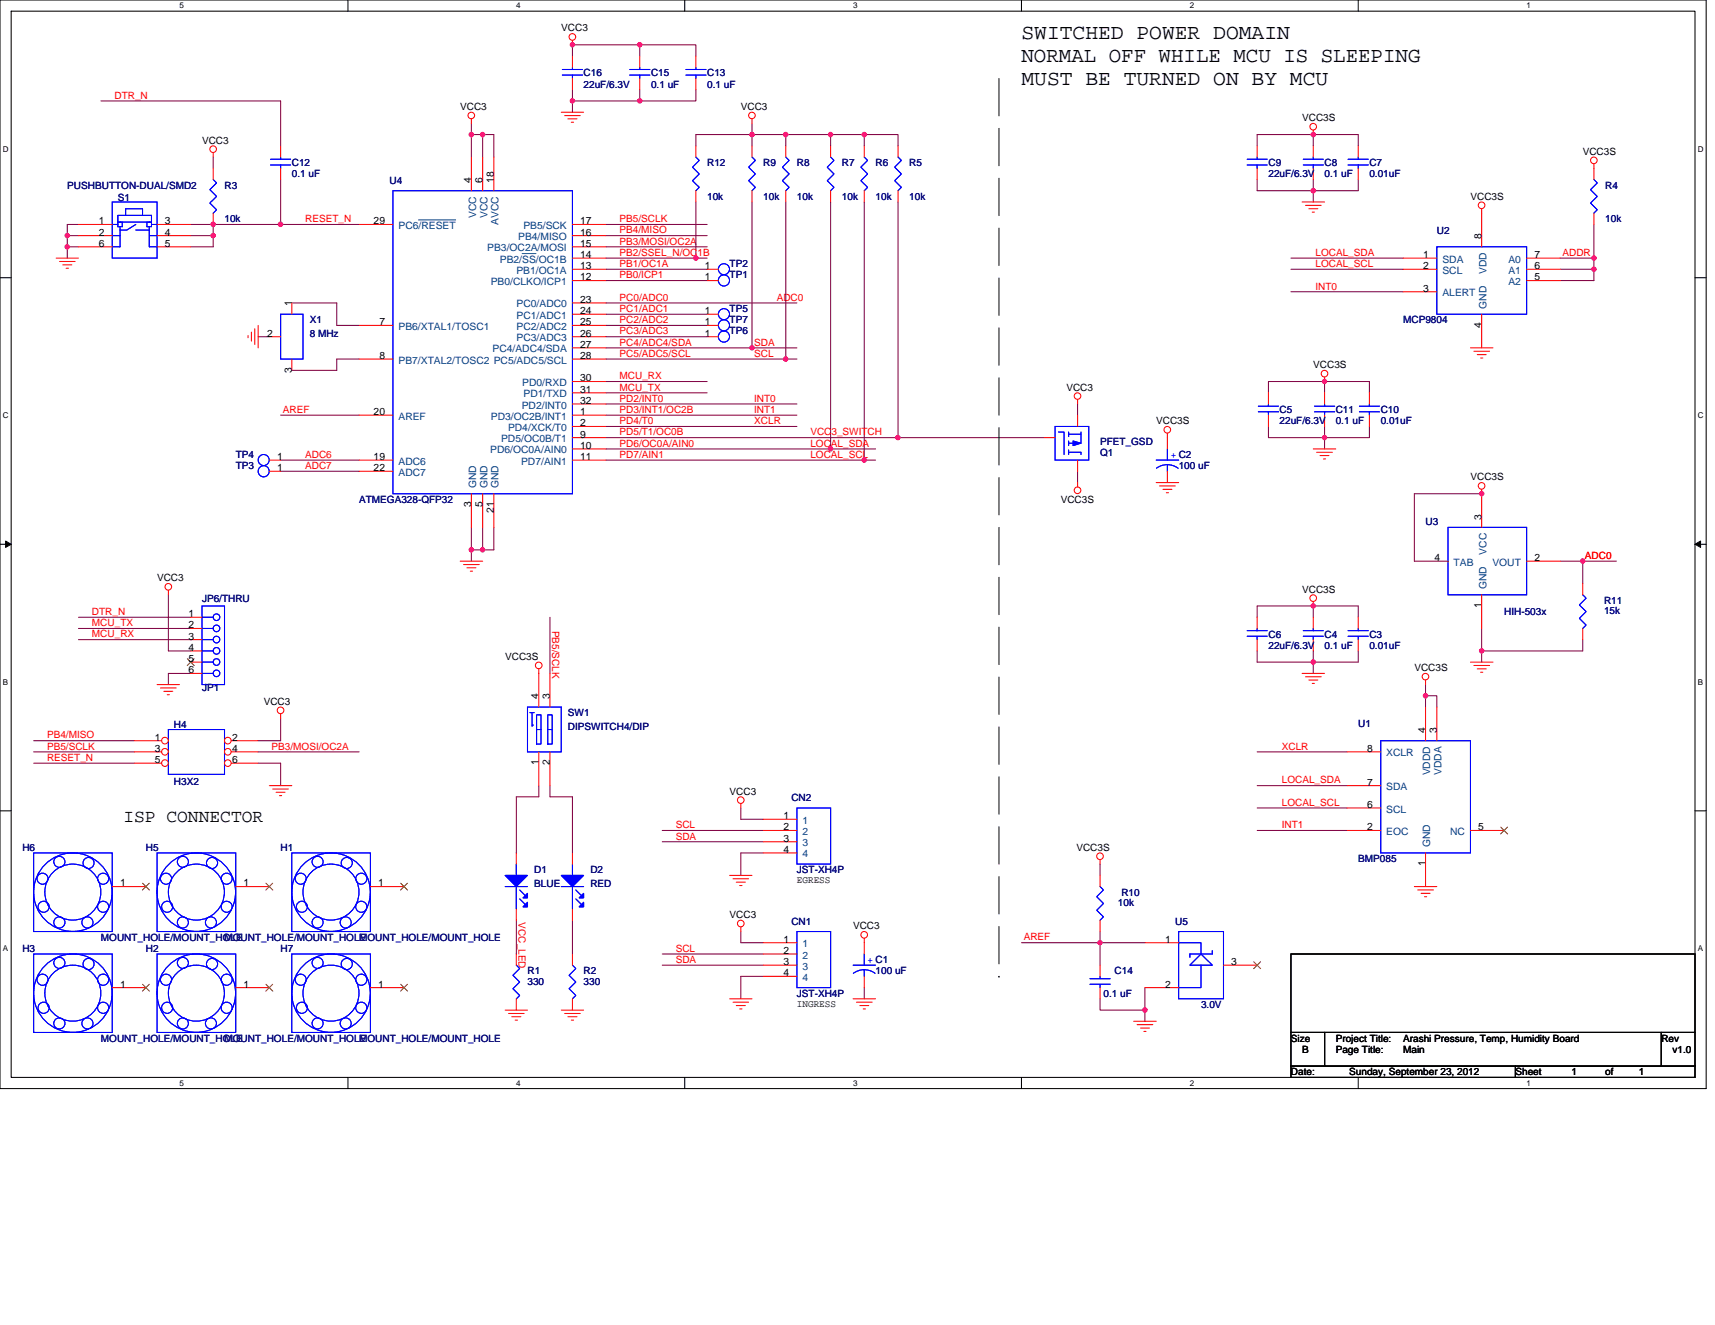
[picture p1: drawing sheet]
<svg xmlns="http://www.w3.org/2000/svg" width="279mm" height="216mm" viewBox="0 0 279 216" stroke-linecap="round" stroke-linejoin="round" font-family="sans-serif">
<path d="M0 0h278v177.4h-278zM1.8 1.8h274.3v173.8h-274.3z" fill="none" stroke="#000" stroke-width=".17"/>
<g fill="#fff">
<path d="M29.3 .2h.7v1.5h-.7z"/>
<path d="M29.3 175.7h.7v1.5h-.7z"/>
</g>
<path d="M56.7 0v1.8M56.7 175.6v1.8" fill="none" stroke="#000" stroke-width=".17"/>
<g fill="#fff">
<path d="M84.1 .2h.7v1.5h-.7z"/>
<path d="M84.1 175.7h.7v1.5h-.7z"/>
</g>
<path d="M111.5 0v1.8M111.5 175.6v1.8" fill="none" stroke="#000" stroke-width=".17"/>
<g fill="#fff">
<path d="M139 .2h.7v1.5h-.7z"/>
<path d="M139 175.7h.7v1.5h-.7z"/>
</g>
<path d="M166.4 0v1.8M166.4 175.6v1.8" fill="none" stroke="#000" stroke-width=".17"/>
<g fill="#fff">
<path d="M193.8 .2h.8v1.5h-.8z"/>
<path d="M193.8 175.7h.8v1.5h-.8z"/>
</g>
<path d="M221.3 0v1.8M221.3 175.6v1.8" fill="none" stroke="#000" stroke-width=".17"/>
<g fill="#fff">
<path d="M248.7 .2h.7v1.5h-.7z"/>
<path d="M248.7 175.7h.7v1.5h-.7z"/>
<path d="M.5 23.5h.9v1.5h-.9z"/>
<path d="M276.6 23.5h1v1.5h-1z"/>
<path d="M.5 67h.9v1.4h-.9z"/>
<path d="M276.6 67h1v1.4h-1z"/>
</g>
<path d="M0 45.3h1.8M276.1 45.3h1.9" fill="none" stroke="#000" stroke-width=".17"/>
<g fill="#fff">
<path d="M.5 110.4h.8v1.5h-.8z"/>
<path d="M276.6 110.4h.9v1.5h-.9z"/>
</g>
<path d="M0 88.7h1.8M276.1 88.7h1.9" fill="none" stroke="#000" stroke-width=".17"/>
<path d="M.9 88.2l.9 .5-.9 .5zM276.1 88.7l1-.5v1z" fill="#000" stroke="#000" stroke-width=".16"/>
<g fill="#fff">
<path d="M.5 153.8h.8v1.5h-.8z"/>
<path d="M276.6 153.8h.9v1.5h-.9z"/>
</g>
<path d="M0 132.1h1.8M276.1 132.1h1.9M210.3 155.4h65.8v12.8h-65.8zM210.3 168.2h5.5v5.5h-5.5zM210.3 173.7h36.6v1.9h-36.6zM215.8 168.2h54.9v5.5h-54.9zM246.9 173.7h29.2v1.9h-29.2zM270.7 168.2h5.4v5.5h-5.4z" fill="none" stroke="#000" stroke-width=".17"/>
<g fill="none" stroke="#800040" stroke-width=".17">
<path d="M16.4 16.4h29.3v7.4M93.3 16.4h10.9M93.3 14.6v1.8M93.3 16.4v1.9M104.2 7.3v1.8M104.2 7.3h9.2v1.8M104.2 7.3h-10.9v1.8M104.2 14.6v1.8M113.4 14.6v1.8h-9.2M11 38.4v1.8M11 38.4h1.8M12.8 36.6h-1.8v1.8"/>
<path d="M31.1 36.6h3.6M31.1 38.4h3.6M34.7 38.4v1.8h-3.6M34.7 25.6v1.8M34.7 36.6v1.8M34.7 36.6h11M45.7 36.6h12.8M45.7 29.3v7.3M76.8 21.9v3.7M76.8 20.1v1.8M76.8 21.9h1.8M78.6 21.9h1.9v3.7"/>
<path d="M78.6 21.9v3.7M98.7 36.6h16.5M98.7 38.4h16.5M113.4 32.9v9.2M122.5 21.9h-9.1v1.9M122.5 21.9v1.9M122.5 32.9v23.8M122.5 20.1v1.8M122.5 21.9h5.5M128 21.9v1.9M128 32.9v25.6M128 21.9h7.3"/>
<path d="M135.3 32.9v40.3h-36.6M140.8 21.9h-5.5v1.9M140.8 21.9v1.9M140.8 32.9v42.1h-42.1M140.8 21.9h5.5v1.9M146.3 32.9v38.4h-47.6M204.8 29.3v1.8h9.2M214 21.9h-9.2v1.9M214 21.9v1.9M214 29.3v1.8M214 31.1v1.8M214 21.9h7.3v1.9"/>
<path d="M221.3 29.3v1.8h-7.3M259.7 36.6v5.5M11 40.2v1.9M11 40.2h1.8M42.1 54.9h1.8M47.5 49.4h7.4v3.6h3.6M58.5 58.5h-3.6v1.8h-7.4M98.7 40.2h16.5M98.7 43.9h16.5M98.7 45.7h16.5M98.7 51.2h16.5M98.7 53h16.5"/>
<path d="M98.7 54.9h16.5M98.7 42.1h14.7M98.7 56.7h23.8M98.7 58.5h29.3M98.7 49.4h31.1M113.4 42.1h1.8M122.5 56.7h7.3M128 58.5h1.8M210.3 42.1h18.3M210.3 43.9h18.3M210.3 47.5h18.3M254.2 42.1h5.5"/>
<path d="M254.2 43.9h5.5M259.7 42.1v1.8M259.7 43.9v1.8h-5.5M45.7 67.6h12.8M45.7 76.8h12.8M45.7 75h12.8M98.7 64h16.5M98.7 67.6h31.1M98.7 69.5h31.1M98.7 65.8h31.1M98.7 62.2h16.5M135.3 73.2h7.3"/>
<path d="M140.8 75h1.8M146.3 71.3h23.8M175.6 65.8v1.8M175.6 76.8v1.8M206.7 69.5v1.8h9.1M215.8 62.2h-9.1v1.8M215.8 62.2v1.8M215.8 69.5v1.8M215.8 71.3v1.9M215.8 62.2h7.3v1.8M223.1 69.5v1.8h-7.3M27.4 96.9v9.2h3.7"/>
<path d="M76.8 85.9v3.7M76.8 89.6v1.8M76.8 89.6h1.8M78.6 85.9v3.7M80.5 85.9v3.7h-1.9M214 98.7h-9.2v1.9M214 98.7v1.9M214 98.7h7.3v1.9M241.4 80.5h-11v10.9h5.5M254.2 91.4h3.7v3.7M257.9 91.4h5.4M12.8 104.2h18.3"/>
<path d="M12.8 102.4h18.3M12.8 100.6h18.3M31.1 109.7h-3.7v1.8M45.7 117v3.7h-3.6M89.6 100.6v9.1M204.8 106.1v1.8h9.2M214 106.1v1.8M214 107.9v1.8M221.3 106.1v1.8h-7.3M232.2 113.4h1.9v1.8M232.2 113.4v1.8M232.2 111.5v1.9"/>
<path d="M241.4 102.4v3.7M241.4 106.1v1.8M257.9 104.2v1.9h-16.5M5.5 124.4h16.4M5.5 122.5h16.4M5.5 120.7h16.4M42.1 122.5h16.4M42.1 124.4h3.6v3.6M87.8 128v1.8h-3.7v9.2M89.6 128v1.8h3.7v9.2M107.9 135.3h16.5M107.9 137.2h16.5"/>
<path d="M120.7 131.7v1.8h3.7M124.4 139h-3.7v3.6M204.8 122.5h14.7M204.8 128h14.7M204.8 131.7h14.7M204.8 135.3h14.7M84.1 149.9v5.5M93.3 149.9v5.5M107.9 155.4h16.5M107.9 157.3h16.5M120.7 151.8v1.8h3.7M124.4 159.1h-3.7v3.7"/>
<path d="M166.4 153.6h12.8M179.2 140.8v1.8M179.2 151.8v1.8M179.2 153.6h7.3M179.2 153.6v3.7M140.8 160.9v1.9M179.2 162.8v1.8h7.3M186.5 160.9v3.7M186.5 164.6v1.8"/>
</g>
<g fill="#f0f" stroke="#f0f" stroke-width=".17">
<circle cx="93.2" cy="7.3" r=".35"/>
<circle cx="93.2" cy="16.4" r=".35"/>
<circle cx="10.9" cy="40.2" r=".36"/>
<circle cx="11" cy="38.4" r=".35"/>
<circle cx="34.7" cy="38.4" r=".35"/>
<circle cx="34.7" cy="36.6" r=".36"/>
<circle cx="45.7" cy="36.6" r=".36"/>
<circle cx="113.4" cy="42" r=".36"/>
<circle cx="146.3" cy="71.3" r=".36"/>
<circle cx="135.3" cy="73.1" r=".36"/>
<circle cx="140.8" cy="75" r=".36"/>
<circle cx="78.6" cy="21.9" r=".36"/>
<circle cx="78.6" cy="89.6" r=".35"/>
<circle cx="122.5" cy="56.7" r=".36"/>
<circle cx="128" cy="58.5" r=".36"/>
<circle cx="122.5" cy="21.9" r=".36"/>
<circle cx="76.8" cy="89.6" r=".36"/>
<circle cx="76.8" cy="21.9" r=".36"/>
<circle cx="259.7" cy="42" r=".36"/>
<circle cx="259.7" cy="43.9" r=".36"/>
<circle cx="214" cy="21.9" r=".36"/>
<circle cx="214" cy="31.1" r=".36"/>
<circle cx="215.8" cy="62.2" r=".35"/>
<circle cx="215.8" cy="71.3" r=".35"/>
<circle cx="241.4" cy="80.4" r=".36"/>
<circle cx="257.8" cy="91.4" r=".36"/>
<circle cx="214" cy="98.7" r=".36"/>
<circle cx="214" cy="107.9" r=".36"/>
<circle cx="232.2" cy="113.4" r=".36"/>
<circle cx="104.2" cy="16.4" r=".36"/>
<circle cx="104.2" cy="7.3" r=".36"/>
<circle cx="241.4" cy="106.1" r=".36"/>
<circle cx="128" cy="21.9" r=".36"/>
<circle cx="135.3" cy="21.9" r=".36"/>
<circle cx="140.8" cy="21.9" r=".36"/>
<circle cx="179.2" cy="153.6" r=".35"/>
<circle cx="186.5" cy="164.6" r=".36"/>
</g>
<g fill="none" stroke="#f00" stroke-width=".17">
<path d="M76.8 19.4v.7M91.4 18.3h3.7M92 18.8h2.5M92.5 19.4h1.5M93.1 19.9h.4M93.3 6.6v.7M122.5 19.4v.7M34.7 24.9v.7M58.5 36.6h5.5M76.8 25.6v5.5M78.6 25.6v5.5M80.5 25.6v5.5"/>
<path d="M93.3 38.4h5.4M93.3 36.6h5.4M212.1 32.9h3.7M212.7 33.5h2.5M213.2 34h1.5M213.8 34.6h.3M214 21.2v.7M241.4 34v.7M259.7 26.7v.7M9.1 42.1h3.7M9.7 42.6h2.5M10.2 43.2h1.5"/>
<path d="M10.8 43.7h.4M40.4 54.7v.3M41 54.1v1.5M41.5 53.6v2.5M42.1 53v3.7M58.5 53h5.5M58.5 58.5h5.5M93.3 53h5.4M93.3 58.5h5.4M93.3 45.7h5.4M93.3 43.9h5.4M93.3 42.1h5.4"/>
<path d="M93.3 40.2h5.4M93.3 49.4h5.4M93.3 51.2h5.4M93.3 54.9h5.4M93.3 56.7h5.4M239.6 56.7h3.6M240.1 57.2h2.6M240.7 57.8h1.4M241.2 58.3h.4M58.5 67.6h5.5M58.5 75h5.5M58.5 76.8h5.5"/>
<path d="M93.3 67.6h5.4M93.3 69.5h5.4M93.3 71.3h5.4M93.3 73.2h5.4M93.3 75h5.4M93.3 62.2h5.4M93.3 64h5.4M93.3 65.8h5.4M175.6 65.1v.7M175.6 78.6v.8M188.4 78.6h3.6M188.9 79.2h2.6"/>
<path d="M189.5 79.7h1.4M190.2 70.6v.7M214 73.2h3.6M214.5 73.7h2.6M215.1 74.2h1.4M215.6 74.8h.4M215.8 61.4v.8M241.4 79.7v.8M27.4 96.2v.7M75 91.4h3.6M75.5 92h2.6M76.1 92.5h1.4"/>
<path d="M76.6 93.1h.4M76.8 80.5v5.4M78.6 80.5v5.4M80.5 80.5v5.4M190 80.3h.4M214 98v.7M25.6 111.5h3.7M26.1 112.1h2.6M26.7 112.6h1.5M27.2 113.2h.4M45.7 116.3v.7M87.8 109v.7"/>
<path d="M212.1 109.7h3.7M212.7 110.3h2.5M213.2 110.8h1.5M213.8 111.4h.3M232.2 110.8v.7M239.6 107.9h3.6M240.1 108.4h2.6M240.7 109h1.4M241.2 109.5h.4M43.9 128h3.6M44.4 128.6h2.6M45 129.1h1.4"/>
<path d="M45.5 129.6h.4M120.7 130.9v.8M93.3 155.4v1.9M118.9 142.6h3.6M119.4 143.2h2.6M120 143.7h1.4M120.5 144.3h.4M120.7 151v.8M124.4 153.6h5.4M124.4 155.4h5.4M124.4 157.3h5.4M124.4 159.1h5.4"/>
<path d="M140.8 152.9v.7M179.2 140.1v.7M230.4 144.5h3.7M231 145h2.5M231.5 145.6h1.5M232.1 146.1h.3M82.3 164.6h3.6M82.8 165.1h2.6M83.4 165.7h1.5M83.9 166.2h.4M91.4 164.6h3.7M92 165.1h2.5"/>
<path d="M92.5 165.7h1.5M93.1 166.2h.4M93.3 162.8v1.8M118.9 162.8h3.6M119.4 163.3h2.6M120 163.9h1.4M120.5 164.4h.4M139 162.8h3.6M139.5 163.3h2.6M140.1 163.9h1.4M140.6 164.4h.4M184.7 166.4h3.7"/>
<path d="M185.3 167h2.5M185.8 167.5h1.5M186.4 168.1h.3"/>
<circle cx="76.8" cy="18.8" r=".54"/>
<circle cx="93.2" cy="6" r=".54"/>
<circle cx="122.5" cy="18.8" r=".54"/>
<circle cx="34.7" cy="24.3" r=".54"/>
<circle cx="213.9" cy="20.6" r=".54"/>
<circle cx="241.4" cy="33.5" r=".54"/>
<circle cx="259.7" cy="26.1" r=".54"/>
<circle cx="175.5" cy="79.9" r=".54"/>
<circle cx="175.5" cy="64.5" r=".54"/>
<circle cx="190.2" cy="70" r=".54"/>
<circle cx="215.8" cy="60.9" r=".54"/>
<circle cx="241.4" cy="79.2" r=".54"/>
<circle cx="27.4" cy="95.6" r=".54"/>
<circle cx="213.9" cy="97.5" r=".54"/>
<circle cx="45.7" cy="115.7" r=".54"/>
<circle cx="87.8" cy="108.4" r=".54"/>
<circle cx="232.2" cy="110.3" r=".54"/>
<circle cx="120.7" cy="130.4" r=".54"/>
<circle cx="179.2" cy="139.5" r=".54"/>
<circle cx="120.7" cy="150.5" r=".54"/>
<circle cx="140.8" cy="152.3" r=".54"/>
</g>
<path d="M162.8 12.8v146.3M162.8 159.1h.1" fill="none" stroke="#000" stroke-width=".16" stroke-dasharray="6.1 2"/>
<path d="M64 31.1h29.3v49.4h-29.3zM27.4 118.9h9.2v7.3h-9.2zM93.3 157.3l.5 .5-1.1 1.1 1.1 1.1-1.1 1.1 1.1 1.1-.5 .6M129.8 151.8h5.5v9.1h-5.5z" fill="none" stroke="#00f" stroke-width=".17"/>
<path d="M68.2 35.8h6M85.1 41.3h2.2" fill="none" stroke="#004080" stroke-width=".16"/>
<circle cx="26.9" cy="120.7" r=".54" fill="#fff" stroke="#f00" stroke-width=".17"/>
<path d="M21.9 120.7h4.4" fill="none" stroke="#f00" stroke-width=".17"/>
<circle cx="37.1" cy="120.7" r=".54" fill="#fff" stroke="#f00" stroke-width=".17"/>
<path d="M37.7 120.7h4.4" fill="none" stroke="#f00" stroke-width=".17"/>
<circle cx="26.9" cy="122.5" r=".54" fill="#fff" stroke="#f00" stroke-width=".17"/>
<path d="M21.9 122.5h4.4" fill="none" stroke="#f00" stroke-width=".17"/>
<circle cx="37.1" cy="122.5" r=".54" fill="#fff" stroke="#f00" stroke-width=".17"/>
<path d="M37.7 122.5h4.4" fill="none" stroke="#f00" stroke-width=".17"/>
<circle cx="26.9" cy="124.3" r=".54" fill="#fff" stroke="#f00" stroke-width=".17"/>
<path d="M21.9 124.4h4.4" fill="none" stroke="#f00" stroke-width=".17"/>
<circle cx="37.1" cy="124.3" r=".54" fill="#fff" stroke="#f00" stroke-width=".17"/>
<g fill="none" stroke="#f00" stroke-width=".17">
<path d="M93.3 9.1v1.9M93.3 12.8v1.8M104.2 9.1v1.9M104.2 12.8v1.8M113.4 9.1v1.9M113.4 12.8v1.8M12.8 36.6h5.5M12.8 38.4h5.5M25.6 36.6h5.5M25.6 38.4h5.5M34.7 27.4v1.9M34.7 34.7v1.9"/>
<path d="M45.7 23.8v1.8M45.7 27.4v1.9M113.4 23.8v1.8M113.4 31.1v1.8M122.5 23.8v1.8M122.5 31.1v1.8M128 23.8v1.8M128 31.1v1.8M135.3 23.8v1.8M135.3 31.1v1.8M140.8 23.8v1.8M140.8 31.1v1.8"/>
<path d="M146.3 23.8v1.8M146.3 31.1v1.8M204.8 23.8v1.8M204.8 27.4v1.9M214 23.8v1.8M214 27.4v1.9M221.3 23.8v1.8M221.3 27.4v1.9M241.4 34.7v5.5M259.7 27.4v1.9M259.7 34.7v1.9M12.8 40.2h5.5"/>
<path d="M25.6 40.2h5.5M43.9 54.9h1.8M47.5 49.4v1.8M47.5 58.5v1.8M115.2 45.7h1.8M115.2 51.2h1.8M115.2 53h1.8M115.2 54.9h1.8M115.2 43.9h1.8M228.6 42.1h5.5M228.6 43.9h5.5M228.6 47.5h5.5"/>
<path d="M241.4 51.2v5.5M248.7 45.7h5.5M248.7 42.1h5.5M248.7 43.9h5.5M43.9 75h1.8M43.9 76.8h1.8M170.1 71.3h1.8M175.6 67.6v1.9M175.6 75v1.8M190.2 71.3v1.9M190.2 76.8v1.8M206.7 64v1.8"/>
<path d="M206.7 67.6v1.9M215.8 64v1.8M215.8 67.6v1.9M223.1 64v1.8M223.1 67.6v1.9M235.9 91.4h.1M241.4 80.5v5.4M241.4 96.9v5.5M248.7 91.4h5.5M257.9 95.1v1.8M31.1 104.2h1.8M31.1 102.4h1.8"/>
<path d="M31.1 100.6h1.8M31.1 106.1h1.8M31.1 107.9h1.8M31.1 109.7h1.8M87.8 109.7v5.5M89.6 109.7v5.5M204.8 100.6v1.8M204.8 104.2v1.9M214 100.6v1.8M214 104.2v1.9M221.3 100.6v1.8M221.3 104.2v1.9"/>
<path d="M232.2 115.2v5.5M234.1 115.2v5.5M257.9 102.4v1.8M37.7 124.4h4.4M84.1 139v1.8M87.8 122.5v5.5M89.6 122.5v5.5M93.3 139v1.8M124.4 135.3h5.4M124.4 133.5h5.4M124.4 137.2h5.4M124.4 139h5.4"/>
<path d="M219.5 135.3h5.4M219.5 131.7h5.4M219.5 128h5.4M219.5 122.5h5.4M232.2 139v5.5M239.6 135.3h5.4M18.3 144.5h5.5M38.4 144.5h5.5M60.3 144.5h5.5M84.1 148.1v1.8M84.1 155.4v1.9M93.3 148.1v1.8"/>
<path d="M140.8 153.6v1.8M140.8 159.1v1.8M179.2 142.6v1.9M179.2 149.9v1.9M179.2 157.3v1.8M186.5 153.6h5.5M199.3 157.3h5.5M18.3 160.9h5.5M38.4 160.9h5.5M60.3 160.9h5.5M84.1 162.8v1.8M179.2 160.9v1.9"/>
<path d="M186.5 160.9h5.5"/>
</g>
<g fill="none" stroke="#00f" stroke-width=".17">
<path d="M91.6 12.2h3.3M91.6 11.3h3.3M93.3 11v.3M93.3 12.2v.6M102.6 12.2h3.3M102.6 11.3h3.3M104.2 11v.3M104.2 12.2v.6M111.7 12.2h3.3M111.7 11.3h3.3M113.4 11v.3M113.4 12.2v.6"/>
<path d="M18.3 36.6h.9M18.3 32.9h7.3v9.2h-7.3zM18.3 38.4h1.3M19.2 36.2v-1.1h5.5v1.1M19.2 36.2h5.5M19.2 36.6v.3h.4M19.2 36.2h.7v.7h-.3M19.2 36.2v.4M19.6 36.9v.6M19.6 37.5v2.7h-1.3M20.5 35.1v-1.1h2.7v1.1M22.1 37.5h2.2"/>
<path d="M22.1 36.6l-1.4 .9h-1.1M24.3 36.9v.6M24.3 38.4h1.3M24.3 37.5v2.7h1.3M24.7 36.6v.3h-.4M24.7 36.2v.4M24.7 36.6h.9M24.7 36.2h-.8v.7h.4M34.7 29.3l.6 .5-1.1 1.1 1.1 1.1-1.1 1.1 1.1 1.1-.6 .5M44.1 26.9h3.2M44.1 26h3.2M45.7 25.6v.4"/>
<path d="M45.7 26.9v.5M113.4 25.6l.5 .5-1.1 1.1 1.1 1.1-1.1 1.1 1.1 1.1-.5 .6M122.5 25.6l.6 .5-1.1 1.1 1.1 1.1-1.1 1.1 1.1 1.1-.6 .6M128 25.6l.6 .5-1.1 1.1 1.1 1.1-1.1 1.1 1.1 1.1-.6 .6M135.3 25.6l.6 .5-1.1 1.1 1.1 1.1-1.1 1.1 1.1 1.1-.6 .6M140.8 25.6l.6 .5-1.1 1.1 1.1 1.1-1.1 1.1 1.1 1.1-.6 .6M146.3 25.6l.6 .5-1.1 1.1 1.1 1.1-1.1 1.1 1.1 1.1-.6 .6M203.2 26.9h3.3M203.2 26h3.3M204.8 25.6v.4M204.8 26.9v.5M212.3 26.9h3.3"/>
<path d="M212.3 26h3.3M214 25.6v.4M214 26.9v.5M219.6 26.9h3.3M219.6 26h3.3M221.3 25.6v.4M221.3 26.9v.5M259.7 29.3l.5 .5-1.1 1.1 1.1 1.1-1.1 1.1 1.1 1.1-.5 .5M45.7 51.2h3.7v7.3h-3.7zM234.1 40.2h14.6v11h-14.6zM171.9 69.5h5.5v5.5h-5.5zM172.4 70.4h1v3.7"/>
<path d="M174.1 72.2h1.1M174.1 70.4v.7M174.1 70.8h2M174.1 71.9v.7M174.1 73.3v.8M174.1 73.7h2v.4M176.1 70.4v1.8M188.4 75h3.6M188.4 76.3a2.93 2.93 0 0 1 3.5 0M190.2 75.7v1.1M190.2 73.2v1.8M205 67.1h3.3"/>
<path d="M205 66.2h3.3M206.7 65.8v.4M206.7 67.1v.5M214.1 67.1h3.3M214.1 66.2h3.3M215.8 65.8v.4M215.8 67.1v.5M221.5 67.1h3.2M221.5 66.2h3.2M223.1 65.8v.4M223.1 67.1v.5M32.9 98.7h3.7v12.8h-3.7z"/>
<path d="M235.9 85.9h12.8v11h-12.8zM257.9 96.9l.5 .6-1.1 1.1 1.1 1.1-1.1 1.1 1.1 1.1-.5 .5M32.9 100.6h1.8M32.9 107.9h1.8M32.9 109.7h1.8M32.9 106.1h1.8M32.9 104.2h1.8M32.9 102.4h1.8M85.9 115.2h5.5v7.3h-5.5zM86.3 116.1h.7M86.7 116.1v2.2l.2-.2M87.4 116.5h.7v4.7h-.7z"/>
<path d="M87.4 118.9h.7M89.2 116.5h.8v4.7h-.8zM89.2 118.9h.8M203.2 103.7h3.3M203.2 102.8h3.3M204.8 102.4v.4M204.8 103.7v.5M212.3 103.7h3.3M212.3 102.8h3.3M214 102.4v.4M214 103.7v.5M219.6 103.7h3.3"/>
<path d="M219.6 102.8h3.3M221.3 102.4v.4M221.3 103.7v.5M5.5 139h12.8v12.8h-12.8zM25.6 139h12.8v12.8h-12.8zM47.5 139h12.8v12.8h-12.8zM129.8 131.7h5.5v9.1h-5.5zM224.9 120.7h14.7v18.3h-14.7zM5.5 155.4h12.8v12.8h-12.8zM25.6 155.4h12.8v12.8h-12.8zM47.5 155.4h12.8v12.8h-12.8zM82.3 144.5h3.6"/>
<path d="M84.1 140.8v1.8M84.1 144.5v3.6M84.1 157.3l.6 .5-1.1 1.1 1.1 1.1-1.1 1.1 1.1 1.1-.6 .6M84.7 145l.9 .9M84.7 146.5l.9 .9M91.4 144.5h3.7M93.3 140.8v1.8M93.3 144.5v3.6M93.8 145l.9 .9M93.8 146.5l.9 .9M139 157.3h3.6M139 158.6l1-.5 .8-.1 1.1 .2 .7 .4"/>
<path d="M140.8 158v1.1M140.8 155.4v1.9M177.6 159.5h3.3M179.2 144.5l.6 .5-1.1 1.1 1.1 1.1-1.1 1.1 1.1 1.1-.6 .5M179.2 159.1v.4M192 151.8h7.3v11h-7.3zM192 153.6h3.7v1.8M193.8 157.3l1.9-1.9 1.8 1.9zM193.8 155.4h.1M193.8 155.4v.6M195.7 157.3v3.6h-3.7M197.5 154.9v.5h-3.7"/>
<path d="M177.6 160.4h3.3M179.2 160.4v.5"/>
<circle cx="117.9" cy="54.8" r=".91"/>
<circle cx="117.9" cy="45.7" r=".91"/>
<circle cx="117.9" cy="43.9" r=".9"/>
<circle cx="117.9" cy="53" r=".9"/>
<circle cx="117.9" cy="51.2" r=".9"/>
<circle cx="43" cy="76.8" r=".9"/>
<circle cx="43" cy="75" r=".9"/>
<circle cx="35.3" cy="109.7" r=".54"/>
<circle cx="35.3" cy="100.6" r=".54"/>
<circle cx="35.3" cy="107.9" r=".54"/>
<circle cx="35.3" cy="106.1" r=".54"/>
<circle cx="35.3" cy="104.2" r=".54"/>
<circle cx="35.3" cy="102.4" r=".54"/>
<circle cx="6.9" cy="159.6" r=".9"/>
<circle cx="6.9" cy="143.2" r=".9"/>
<circle cx="7.1" cy="147.8" r=".9"/>
<circle cx="9.7" cy="150.3" r=".91"/>
<circle cx="9.7" cy="140.4" r=".9"/>
<circle cx="9.7" cy="156.9" r=".9"/>
<circle cx="11.9" cy="145.4" r="4.6"/>
<circle cx="11.9" cy="145.4" r="6.4"/>
<circle cx="14.2" cy="150.3" r=".91"/>
<circle cx="14.4" cy="157.1" r=".9"/>
<circle cx="14.4" cy="140.6" r=".9"/>
<circle cx="16.8" cy="159.6" r=".91"/>
<circle cx="16.8" cy="143.2" r=".9"/>
<circle cx="16.8" cy="147.8" r=".9"/>
<circle cx="27.1" cy="159.6" r=".91"/>
<circle cx="27.1" cy="143.2" r=".9"/>
<circle cx="27.2" cy="147.7" r=".9"/>
<circle cx="29.8" cy="150.3" r=".9"/>
<circle cx="29.8" cy="140.4" r=".9"/>
<circle cx="29.8" cy="156.9" r=".9"/>
<circle cx="32" cy="145.4" r="6.4"/>
<circle cx="32" cy="145.4" r="4.6"/>
<circle cx="34.4" cy="150.3" r=".9"/>
<circle cx="34.5" cy="157.1" r=".91"/>
<circle cx="34.5" cy="140.6" r=".9"/>
<circle cx="36.9" cy="159.6" r=".9"/>
<circle cx="36.9" cy="147.7" r=".9"/>
<circle cx="36.9" cy="143.2" r=".9"/>
<circle cx="49" cy="159.6" r=".9"/>
<circle cx="49" cy="143.2" r=".9"/>
<circle cx="49.2" cy="147.7" r=".9"/>
<circle cx="51.7" cy="150.3" r=".9"/>
<circle cx="51.7" cy="140.4" r=".9"/>
<circle cx="51.7" cy="156.9" r=".9"/>
<circle cx="53.9" cy="145.4" r="4.6"/>
<circle cx="53.9" cy="145.4" r="6.4"/>
<circle cx="56.3" cy="150.3" r=".9"/>
<circle cx="56.5" cy="157.1" r=".91"/>
<circle cx="56.5" cy="140.6" r=".9"/>
<circle cx="58.9" cy="159.6" r=".91"/>
<circle cx="58.9" cy="147.8" r=".9"/>
<circle cx="58.9" cy="143.2" r=".9"/>
<circle cx="7.1" cy="164.2" r=".91"/>
<circle cx="9.7" cy="166.8" r=".9"/>
<circle cx="11.9" cy="161.8" r="4.6"/>
<circle cx="11.9" cy="161.8" r="6.4"/>
<circle cx="14.3" cy="166.8" r=".9"/>
<circle cx="16.8" cy="164.2" r=".91"/>
<circle cx="27.2" cy="164.2" r=".9"/>
<circle cx="29.8" cy="166.8" r=".9"/>
<circle cx="32" cy="161.8" r="6.4"/>
<circle cx="32" cy="161.8" r="4.6"/>
<circle cx="34.4" cy="166.8" r=".9"/>
<circle cx="36.9" cy="164.2" r=".9"/>
<circle cx="49.2" cy="164.2" r=".9"/>
<circle cx="51.7" cy="166.8" r=".9"/>
<circle cx="53.9" cy="161.8" r="4.6"/>
<circle cx="53.9" cy="161.8" r="6.4"/>
<circle cx="56.3" cy="166.8" r=".9"/>
<circle cx="58.9" cy="164.2" r=".91"/>
</g>
<g fill="none" stroke="#804000" stroke-width=".16">
<path d="M30.5 107.3l1.1 1.2M31.6 107.3l-1.1 1.2M244.5 134.8l1.1 1.1M245.6 134.8l-1.1 1.1M23.2 143.9l1.1 1.1M24.3 143.9l-1.1 1.1M43.3 143.9l1.1 1.1M44.4 143.9l-1.1 1.1M65.3 143.9l1.1 1.1M66.4 143.9l-1.1 1.1M204.3 156.7l1.1 1.1M205.4 156.7l-1.2 1.1"/>
<path d="M23.2 160.4l1.1 1.1M24.3 160.4l-1.1 1.1M43.3 160.4l1.1 1.1M44.4 160.4l-1.1 1.1M65.3 160.4l1.1 1.1M66.4 160.4l-1.1 1.1"/>
</g>
<g fill="#00f" stroke="#00f" stroke-width=".17">
<path d="M174.8 71.9l1.3 .3-1.3 .4z" fill-rule="evenodd"/>
<path d="M174.8 71.9l1.3 .3-1.3 .4z" fill-rule="evenodd"/>
<path d="M82.3 142.6h3.6l-1.8 1.9z" fill-rule="evenodd"/>
<path d="M85.9 145.6v.7h-.7z" fill-rule="evenodd"/>
<path d="M85.9 147v.8h-.7z" fill-rule="evenodd"/>
<path d="M82.3 142.6h3.6l-1.8 1.9z" fill-rule="evenodd"/>
<path d="M85.9 145.6v.7h-.7z" fill-rule="evenodd"/>
<path d="M85.9 147v.8h-.7z" fill-rule="evenodd"/>
<path d="M91.4 142.6h3.7l-1.8 1.9z" fill-rule="evenodd"/>
<path d="M95.1 145.6v.7h-.7z" fill-rule="evenodd"/>
<path d="M95.1 147v.8h-.7z" fill-rule="evenodd"/>
<path d="M91.4 142.6h3.7l-1.8 1.9z" fill-rule="evenodd"/>
<path d="M95.1 145.6v.7h-.7z" fill-rule="evenodd"/>
<path d="M95.1 147v.8h-.7z" fill-rule="evenodd"/>
</g>
<g fill="#f0f" stroke="#f0f" stroke-width=".17">
<circle cx="93.2" cy="7.3" r=".35"/>
<circle cx="93.2" cy="16.4" r=".35"/>
<circle cx="10.9" cy="40.2" r=".36"/>
<circle cx="11" cy="38.4" r=".35"/>
<circle cx="34.7" cy="38.4" r=".35"/>
<circle cx="34.7" cy="36.6" r=".36"/>
<circle cx="45.7" cy="36.6" r=".36"/>
<circle cx="113.4" cy="42" r=".36"/>
<circle cx="146.3" cy="71.3" r=".36"/>
<circle cx="135.3" cy="73.1" r=".36"/>
<circle cx="140.8" cy="75" r=".36"/>
<circle cx="78.6" cy="21.9" r=".36"/>
<circle cx="78.6" cy="89.6" r=".35"/>
<circle cx="122.5" cy="56.7" r=".36"/>
<circle cx="128" cy="58.5" r=".36"/>
<circle cx="122.5" cy="21.9" r=".36"/>
<circle cx="76.8" cy="89.6" r=".36"/>
<circle cx="76.8" cy="21.9" r=".36"/>
<circle cx="259.7" cy="42" r=".36"/>
<circle cx="259.7" cy="43.9" r=".36"/>
<circle cx="214" cy="21.9" r=".36"/>
<circle cx="214" cy="31.1" r=".36"/>
<circle cx="215.8" cy="62.2" r=".35"/>
<circle cx="215.8" cy="71.3" r=".35"/>
<circle cx="241.4" cy="80.4" r=".36"/>
<circle cx="257.8" cy="91.4" r=".36"/>
<circle cx="214" cy="98.7" r=".36"/>
<circle cx="214" cy="107.9" r=".36"/>
<circle cx="232.2" cy="113.4" r=".36"/>
<circle cx="104.2" cy="16.4" r=".36"/>
<circle cx="104.2" cy="7.3" r=".36"/>
<circle cx="241.4" cy="106.1" r=".36"/>
<circle cx="128" cy="21.9" r=".36"/>
<circle cx="135.3" cy="21.9" r=".36"/>
<circle cx="140.8" cy="21.9" r=".36"/>
<circle cx="179.2" cy="153.6" r=".35"/>
<circle cx="186.5" cy="164.6" r=".36"/>
</g>
<g font-size="3.5">
<text x="166.4" y="6.4">SWITCHED POWER DOMAIN</text>
<text x="166.4" y="10.1">NORMAL OFF WHILE MCU IS SLEEPING</text>
<text x="166.4" y="13.9">MUST BE TURNED ON BY MCU</text>
</g>
<text font-size="2.9" x="20.1" y="134">ISP CONNECTOR</text>
<g font-size="1.7">
<text x="76.8" y="29.8" transform="rotate(-90 76.8 29.8)">4</text>
<text x="78.6" y="29.8" transform="rotate(-90 78.6 29.8)">6</text>
<text x="80.4" y="29.8" transform="rotate(-90 80.4 29.8)">18</text>
<text x="16.1" y="36.6">1</text>
<text x="16.1" y="38.4">2</text>
<text x="16.1" y="40.2">6</text>
<text x="26.9" y="36.6">3</text>
<text x="26.9" y="38.4">4</text>
<text x="26.9" y="40.2">5</text>
<text x="60.9" y="36.6">29</text>
<text x="94.5" y="36.6">17</text>
<text x="94.5" y="40.2">15</text>
<text x="94.5" y="38.4">16</text>
<text x="241.4" y="38.9" transform="rotate(-90 241.4 38.9)">8</text>
<text x="94.5" y="45.7">12</text>
<text x="94.5" y="43.9">13</text>
<text x="94.5" y="42">14</text>
<text x="114.8" y="45.7">1</text>
<text x="114.8" y="43.9">1</text>
<text x="231.9" y="42">1</text>
<text x="231.9" y="43.9">2</text>
<text x="231.9" y="47.5">3</text>
<text x="250" y="45.7">5</text>
<text x="250" y="43.9">6</text>
<text x="250" y="42">7</text>
<text x="47.5" y="49.9" transform="rotate(-90 47.5 49.9)">1</text>
<text x="61.8" y="53">7</text>
<text x="94.5" y="49.3">23</text>
<text x="94.5" y="51.2">24</text>
<text x="94.5" y="53">25</text>
<text x="114.8" y="51.2">1</text>
<text x="114.8" y="53">1</text>
<text x="241.4" y="53.4" transform="rotate(-90 241.4 53.4)">4</text>
<text x="43.5" y="54.8">2</text>
<text x="61.8" y="58.5">8</text>
<text x="94.5" y="58.5">28</text>
<text x="94.5" y="54.8">26</text>
<text x="94.5" y="56.7">27</text>
<text x="114.8" y="54.8">1</text>
<text x="47.5" y="60.7" transform="rotate(-90 47.5 60.7)">3</text>
<text x="94.5" y="65.8">32</text>
<text x="94.5" y="62.1">30</text>
<text x="94.5" y="64">31</text>
<text x="60.9" y="67.6">20</text>
<text x="94.5" y="67.6">1</text>
<text x="94.5" y="69.5">2</text>
<text x="94.5" y="71.3">9</text>
<text x="45.1" y="75">1</text>
<text x="45.1" y="76.8">1</text>
<text x="60.9" y="75">19</text>
<text x="60.9" y="76.8">22</text>
<text x="94.5" y="73.1">10</text>
<text x="94.5" y="75">11</text>
<text x="76.8" y="82.7" transform="rotate(-90 76.8 82.7)">3</text>
<text x="78.6" y="82.7" transform="rotate(-90 78.6 82.7)">5</text>
<text x="80.4" y="83.6" transform="rotate(-90 80.4 83.6)">21</text>
<text x="241.4" y="84.7" transform="rotate(-90 241.4 84.7)">3</text>
<text x="233.7" y="91.4">4</text>
<text x="250" y="91.4">2</text>
<text x="30.7" y="100.6">1</text>
<text x="241.4" y="99.1" transform="rotate(-90 241.4 99.1)">1</text>
<text x="30.7" y="104.2">3</text>
<text x="30.7" y="102.4">2</text>
<text x="30.7" y="106">4</text>
<text x="30.7" y="107.9">5</text>
<text x="30.7" y="109.7">6</text>
<text x="87.8" y="113.9" transform="rotate(-90 87.8 113.9)">4</text>
<text x="89.6" y="113.9" transform="rotate(-90 89.6 113.9)">3</text>
<text x="232.2" y="119.4" transform="rotate(-90 232.2 119.4)">4</text>
<text x="234.1" y="119.4" transform="rotate(-90 234.1 119.4)">3</text>
<text x="25.2" y="120.7">1</text>
<text x="25.2" y="122.5">3</text>
<text x="25.2" y="124.3">5</text>
<text x="37.8" y="120.7">2</text>
<text x="37.8" y="122.5">4</text>
<text x="37.8" y="124.3">6</text>
<text x="87.8" y="124.7" transform="rotate(-90 87.8 124.7)">1</text>
<text x="89.6" y="124.7" transform="rotate(-90 89.6 124.7)">2</text>
<text x="222.7" y="122.5">8</text>
<text x="222.7" y="131.6">6</text>
<text x="222.7" y="128">7</text>
<text x="127.6" y="133.5">1</text>
<text x="127.6" y="135.3">2</text>
<text x="127.6" y="137.1">3</text>
<text x="222.7" y="135.3">2</text>
<text x="240.8" y="135.3">5</text>
<text x="127.6" y="139">4</text>
<text x="232.2" y="141.2" transform="rotate(-90 232.2 141.2)">1</text>
<text x="19.6" y="144.4">1</text>
<text x="39.7" y="144.4">1</text>
<text x="61.6" y="144.4">1</text>
<text x="127.6" y="153.6">1</text>
<text x="127.6" y="155.4">2</text>
<text x="189.8" y="153.6">1</text>
<text x="19.6" y="160.9">1</text>
<text x="39.7" y="160.9">1</text>
<text x="61.6" y="160.9">1</text>
<text x="127.6" y="157.2">3</text>
<text x="127.6" y="159.1">4</text>
<text x="189.8" y="160.9">2</text>
<text x="200.6" y="157.2">3</text>
</g>
<g font-size="1.7" fill="#004080">
<text x="77.6" y="35.5" transform="rotate(-90 77.6 35.5)">VCC</text>
<text x="79.4" y="35.5" transform="rotate(-90 79.4 35.5)">VCC</text>
<text x="64.9" y="37.3">PC6/RESET</text>
<text x="79.4" y="41">PB3/OC2A/MOSI</text>
<text x="81.2" y="36.6" transform="rotate(-90 81.2 36.6)">AVCC</text>
<text x="84.4" y="39.1">PB4/MISO</text>
<text x="85.3" y="37.3">PB5/SCK</text>
<text x="79.9" y="46.5">PB0/CLKO/ICP1</text>
<text x="81.4" y="42.8">PB2/SS/OC1B</text>
<text x="84.1" y="44.6">PB1/OC1A</text>
<text x="235" y="42.8">SDA</text>
<text x="235" y="44.6">SCL</text>
<text x="242.1" y="44.7" transform="rotate(-90 242.1 44.7)">VDD</text>
<text x="245.7" y="46.5">A2</text>
<text x="245.7" y="44.6">A1</text>
<text x="245.7" y="42.8">A0</text>
<text x="64.9" y="53.8">PB6/XTAL1/TOSC1</text>
<text x="84.2" y="50.1">PC0/ADC0</text>
<text x="84.2" y="51.9">PC1/ADC1</text>
<text x="84.2" y="53.8">PC2/ADC2</text>
<text x="235" y="48.3">ALERT</text>
<text x="242.1" y="50.3" transform="rotate(-90 242.1 50.3)">GND</text>
<text x="64.9" y="59.2">PB7/XTAL2/TOSC2 PC5/ADC5/SCL</text>
<text x="80.2" y="57.4">PC4/ADC4/SDA</text>
<text x="84.2" y="55.6">PC3/ADC3</text>
<text x="85.1" y="62.9">PD0/RXD</text>
<text x="85.3" y="64.7">PD1/TXD</text>
<text x="64.9" y="68.4">AREF</text>
<text x="80" y="68.4">PD3/OC2B/INT1</text>
<text x="82.8" y="70.2">PD4/XCK/T0</text>
<text x="85" y="66.6">PD2/INT0</text>
<text x="64.9" y="75.7">ADC6</text>
<text x="64.9" y="77.5">ADC7</text>
<text x="79.9" y="73.9">PD6/OC0A/AIN0</text>
<text x="81.6" y="72.1">PD5/OC0B/T1</text>
<text x="84.9" y="75.7">PD7/AIN1</text>
<text x="77.6" y="79.5" transform="rotate(-90 77.6 79.5)">GND</text>
<text x="79.4" y="79.5" transform="rotate(-90 79.4 79.5)">GND</text>
<text x="81.2" y="79.5" transform="rotate(-90 81.2 79.5)">GND</text>
<text x="236.8" y="92.2">TAB</text>
<text x="242.1" y="90.4" transform="rotate(-90 242.1 90.4)">VCC</text>
<text x="243.1" y="92.2">VOUT</text>
<text x="242.1" y="96" transform="rotate(-90 242.1 96)">GND</text>
<text x="225.8" y="123.3">XCLR</text>
<text x="225.8" y="128.8">SDA</text>
<text x="233" y="126.3" transform="rotate(-90 233 126.3)">VDDD</text>
<text x="234.8" y="126.3" transform="rotate(-90 234.8 126.3)">VDDA</text>
<text x="130.7" y="134.2">1</text>
<text x="130.7" y="136.1">2</text>
<text x="130.7" y="137.9">3</text>
<text x="225.8" y="136.1">EOC</text>
<text x="225.8" y="132.4">SCL</text>
<text x="236.2" y="136.1">NC</text>
<text x="130.7" y="139.7">4</text>
<text x="233" y="138.1" transform="rotate(-90 233 138.1)">GND</text>
<text x="130.7" y="154.3">1</text>
<text x="130.7" y="156.2">2</text>
<text x="130.7" y="158">3</text>
<text x="130.7" y="159.8">4</text>
</g>
<g font-size="1.6">
<text x="91.4" y="5.1">VCC3</text>
<text x="75" y="17.9">VCC3</text>
<text x="120.7" y="17.9">VCC3</text>
<text x="32.9" y="23.4">VCC3</text>
<text x="212.1" y="19.8">VCC3S</text>
<text x="257.9" y="25.3">VCC3S</text>
<text x="239.6" y="32.6">VCC3S</text>
<text x="214" y="60">VCC3S</text>
<text x="173.7" y="63.6">VCC3</text>
<text x="188.4" y="69.1">VCC3S</text>
<text x="172.8" y="81.9">VCC3S</text>
<text x="239.6" y="78.3">VCC3S</text>
<text x="25.6" y="94.7">VCC3</text>
<text x="212.1" y="96.6">VCC3S</text>
<text x="82.3" y="107.5">VCC3S</text>
<text x="230.4" y="109.4">VCC3S</text>
<text x="43" y="114.9">VCC3</text>
<text x="118.9" y="129.5">VCC3</text>
<text x="129.8" y="143.9">EGRESS</text>
<text x="175.4" y="138.6">VCC3S</text>
<text x="118.9" y="149.6">VCC3</text>
<text x="139" y="151.4">VCC3</text>
<text x="129.8" y="164">INGRESS</text>
<text x="210.3" y="169.7">Size</text>
<text x="212.1" y="171.6">B</text>
<text x="217.6" y="169.7">Project Title:</text>
<text x="217.6" y="171.6">Page Title:</text>
<text x="228.6" y="171.6">Main</text>
<text x="228.6" y="169.7">Arashi Pressure, Temp, Humidity Board</text>
<text x="270.7" y="169.7">Rev</text>
<text x="272.5" y="171.6">v1.0</text>
<text x="210.3" y="175.2">Date:</text>
<text x="219.8" y="175.2">Sunday, September 23, 2012</text>
<text x="246.9" y="175.2">Sheet</text>
<text x="256" y="175.2">1</text>
<text x="261.5" y="175.2">of</text>
<text x="267" y="175.2">1</text>
</g>
<g font-size="1.6" fill="#f00">
<text x="18.6" y="16.1">DTR_N</text>
<text x="49.7" y="36.2">RESET_N</text>
<text x="100.9" y="36.2">PB5/SCLK</text>
<text x="100.9" y="38">PB4/MISO</text>
<text x="100.9" y="39.9">PB3/MOSI/OC2A</text>
<text x="100.9" y="41.7">PB2/SSEL_N/OC1B</text>
<text x="214.3" y="41.7">LOCAL_SDA</text>
<text x="254.6" y="41.7">ADDR</text>
<text x="100.9" y="43.5">PB1/OC1A</text>
<text x="100.9" y="45.4">PB0/ICP1</text>
<text x="214.3" y="43.5">LOCAL_SCL</text>
<text x="214.3" y="47.2">INT0</text>
<text x="100.9" y="49">PC0/ADC0</text>
<text x="100.9" y="50.8">PC1/ADC1</text>
<text x="100.9" y="52.7">PC2/ADC2</text>
<text x="126.5" y="49">ADC0</text>
<text x="100.9" y="54.5">PC3/ADC3</text>
<text x="100.9" y="56.3">PC4/ADC4/SDA</text>
<text x="100.9" y="58.1">PC5/ADC5/SCL</text>
<text x="122.9" y="58.1">SCL</text>
<text x="122.9" y="56.3">SDA</text>
<text x="100.9" y="61.8">MCU_RX</text>
<text x="100.9" y="63.6">MCU_TX</text>
<text x="100.9" y="65.5">PD2/INT0</text>
<text x="122.9" y="65.5">INT0</text>
<text x="46.1" y="67.3">AREF</text>
<text x="100.9" y="67.3">PD3/INT1/OC2B</text>
<text x="100.9" y="69.1">PD4/T0</text>
<text x="100.9" y="71">PD5/T1/OC0B</text>
<text x="122.9" y="67.3">INT1</text>
<text x="122.9" y="69.1">XCLR</text>
<text x="132" y="71">VCC3_SWITCH</text>
<text x="49.7" y="76.4">ADC7</text>
<text x="49.7" y="74.6">ADC6</text>
<text x="100.9" y="74.6">PD7/AIN1</text>
<text x="100.9" y="72.8">PD6/OC0A/AIN0</text>
<text x="132" y="74.6">LOCAL_SCL</text>
<text x="132" y="72.8">LOCAL_SDA</text>
<text x="258.2" y="91.1">ADC0</text>
<text x="15" y="100.2">DTR_N</text>
<text x="15" y="103.9">MCU_RX</text>
<text x="15" y="102">MCU_TX</text>
<text x="90" y="102.8" transform="rotate(90 90 102.8)">PB5/SCLK</text>
<text x="7.7" y="124">RESET_N</text>
<text x="7.7" y="120.3">PB4/MISO</text>
<text x="7.7" y="122.2">PB5/SCLK</text>
<text x="44.2" y="122.2">PB3/MOSI/OC2A</text>
<text x="208.8" y="122.2">XCLR</text>
<text x="208.8" y="127.7">LOCAL_SDA</text>
<text x="208.8" y="131.3">LOCAL_SCL</text>
<text x="110.1" y="135">SCL</text>
<text x="110.1" y="136.8">SDA</text>
<text x="208.8" y="135">INT1</text>
<text x="84.5" y="150.3" transform="rotate(90 84.5 150.3)">VCC_LED</text>
<text x="110.1" y="155.1">SCL</text>
<text x="166.8" y="153.2">AREF</text>
<text x="110.1" y="156.9">SDA</text>
</g>
<g font-size="1.6" fill="#000080">
<text x="95.1" y="12.4">C16</text>
<text x="95.1" y="14.3">22uF/6.3V</text>
<text x="106.1" y="12.4">C15</text>
<text x="106.1" y="14.3">0.1 uF</text>
<text x="115.2" y="12.4">C13</text>
<text x="115.2" y="14.3">0.1 uF</text>
<text x="47.5" y="27.1">C12</text>
<text x="47.5" y="28.9">0.1 uF</text>
<text x="63.5" y="30">U4</text>
<text x="115.2" y="27.1">R12</text>
<text x="124.4" y="27.1">R9</text>
<text x="129.8" y="27.1">R8</text>
<text x="137.2" y="27.1">R7</text>
<text x="142.6" y="27.1">R6</text>
<text x="148.1" y="27.1">R5</text>
<text x="206.7" y="27.1">C9</text>
<text x="206.7" y="28.9">22uF/6.3V</text>
<text x="215.8" y="27.1">C8</text>
<text x="215.8" y="28.9">0.1 uF</text>
<text x="223.1" y="27.1">C7</text>
<text x="223.1" y="28.9">0.01uF</text>
<text x="11" y="30.7">PUSHBUTTON-DUAL/SMD2</text>
<text x="19.2" y="32.7">S1</text>
<text x="36.6" y="30.7">R3</text>
<text x="115.2" y="32.6">10k</text>
<text x="124.4" y="32.6">10k</text>
<text x="129.8" y="32.6">10k</text>
<text x="137.2" y="32.6">10k</text>
<text x="142.6" y="32.6">10k</text>
<text x="148.1" y="32.6">10k</text>
<text x="261.5" y="30.7">R4</text>
<text x="36.6" y="36.2">10k</text>
<text x="234.1" y="38.1">U2</text>
<text x="261.5" y="36.2">10k</text>
<text x="118.9" y="45.4">TP1</text>
<text x="118.9" y="43.5">TP2</text>
<text x="50.5" y="52.7">X1</text>
<text x="118.9" y="50.8">TP5</text>
<text x="118.9" y="52.7">TP7</text>
<text x="228.6" y="52.7">MCP9804</text>
<text x="50.5" y="54.9">8 MHz</text>
<text x="118.9" y="54.5">TP6</text>
<text x="208.5" y="67.3">C5</text>
<text x="208.5" y="69.1">22uF/6.3V</text>
<text x="217.6" y="67.3">C11</text>
<text x="217.6" y="69.1">0.1 uF</text>
<text x="224.9" y="67.3">C10</text>
<text x="224.9" y="69.1">0.01uF</text>
<text x="38.4" y="74.6">TP4</text>
<text x="38.4" y="76.5">TP3</text>
<text x="179.2" y="74.3">Q1</text>
<text x="179.2" y="72.4">PFET_GSD</text>
<text x="192" y="76.5">100 uF</text>
<text x="58.5" y="81.9">ATMEGA328-QFP32</text>
<text x="232.2" y="85.6">U3</text>
<text x="32.9" y="98">JP6/THRU</text>
<text x="245" y="100.2">HIH-503x</text>
<text x="261.3" y="98.4">R11</text>
<text x="261.3" y="100.1">15k</text>
<text x="206.7" y="103.9">C6</text>
<text x="206.7" y="105.7">22uF/6.3V</text>
<text x="215.8" y="103.9">C4</text>
<text x="215.8" y="105.7">0.1 uF</text>
<text x="223.1" y="103.9">C3</text>
<text x="223.1" y="105.7">0.01uF</text>
<text x="32.9" y="112.7">JP1</text>
<text x="28.3" y="118.7">H4</text>
<text x="92.5" y="116.7">SW1</text>
<text x="92.5" y="118.9">DIPSWITCH4/DIP</text>
<text x="221.3" y="118.5">U1</text>
<text x="28.3" y="127.8">H3X2</text>
<text x="128.9" y="130.6">CN2</text>
<text x="3.6" y="138.6">H6</text>
<text x="23.8" y="138.6">H5</text>
<text x="45.7" y="138.6">H1</text>
<text x="87" y="142.3">D1</text>
<text x="96.2" y="142.3">D2</text>
<text x="129.8" y="142.3">JST-XH4P</text>
<text x="221.3" y="140.5">BMP085</text>
<text x="87" y="144.5">BLUE</text>
<text x="96.2" y="144.5">RED</text>
<text x="182.1" y="147.6">10k</text>
<text x="182.7" y="145.9">R10</text>
<text x="3.6" y="155.1">H3</text>
<text x="16.4" y="153.3">MOUNT_HOLE/MOUNT_HOLE</text>
<text x="23.8" y="155.1">H2</text>
<text x="36.6" y="153.3">MOUNT_HOLE/MOUNT_HOLE</text>
<text x="45.7" y="155.1">H7</text>
<text x="58.5" y="153.3">MOUNT_HOLE/MOUNT_HOLE</text>
<text x="128.9" y="150.7">CN1</text>
<text x="191.5" y="150.7">U5</text>
<text x="85.9" y="158.7">R1</text>
<text x="85.9" y="160.6">330</text>
<text x="95.1" y="158.7">R2</text>
<text x="95.1" y="160.6">330</text>
<text x="142.6" y="158.8">100 uF</text>
<text x="181.6" y="158.7">C14</text>
<text x="129.8" y="162.4">JST-XH4P</text>
<text x="179.8" y="162.4">0.1 uF</text>
<text x="195.7" y="164.2">3.0V</text>
<text x="16.4" y="169.7">MOUNT_HOLE/MOUNT_HOLE</text>
<text x="36.6" y="169.7">MOUNT_HOLE/MOUNT_HOLE</text>
<text x="58.5" y="169.7">MOUNT_HOLE/MOUNT_HOLE</text>
</g>
<g font-size="1.6" fill="#00f">
<text x="190.7" y="74.6">+ C2</text>
<text x="141.4" y="156.9">+ C1</text>
</g>
<g font-size="1.3">
<text x="29.3" y="1.4">5</text>
<text x="84.1" y="1.4">4</text>
<text x="139" y="1.4">3</text>
<text x="193.8" y="1.4">2</text>
<text x="248.7" y="1.4">1</text>
<text x=".5" y="24.7">D</text>
<text x="276.6" y="24.7">D</text>
<text x=".5" y="68.2">C</text>
<text x="276.6" y="68.2">C</text>
<text x=".5" y="111.6">B</text>
<text x="276.6" y="111.6">B</text>
<text x=".5" y="155">A</text>
<text x="276.6" y="155">A</text>
<text x="29.3" y="176.9">5</text>
<text x="84.1" y="176.9">4</text>
<text x="139" y="176.9">3</text>
<text x="193.8" y="176.9">2</text>
<text x="248.7" y="176.9">1</text>
</g>
</svg>
